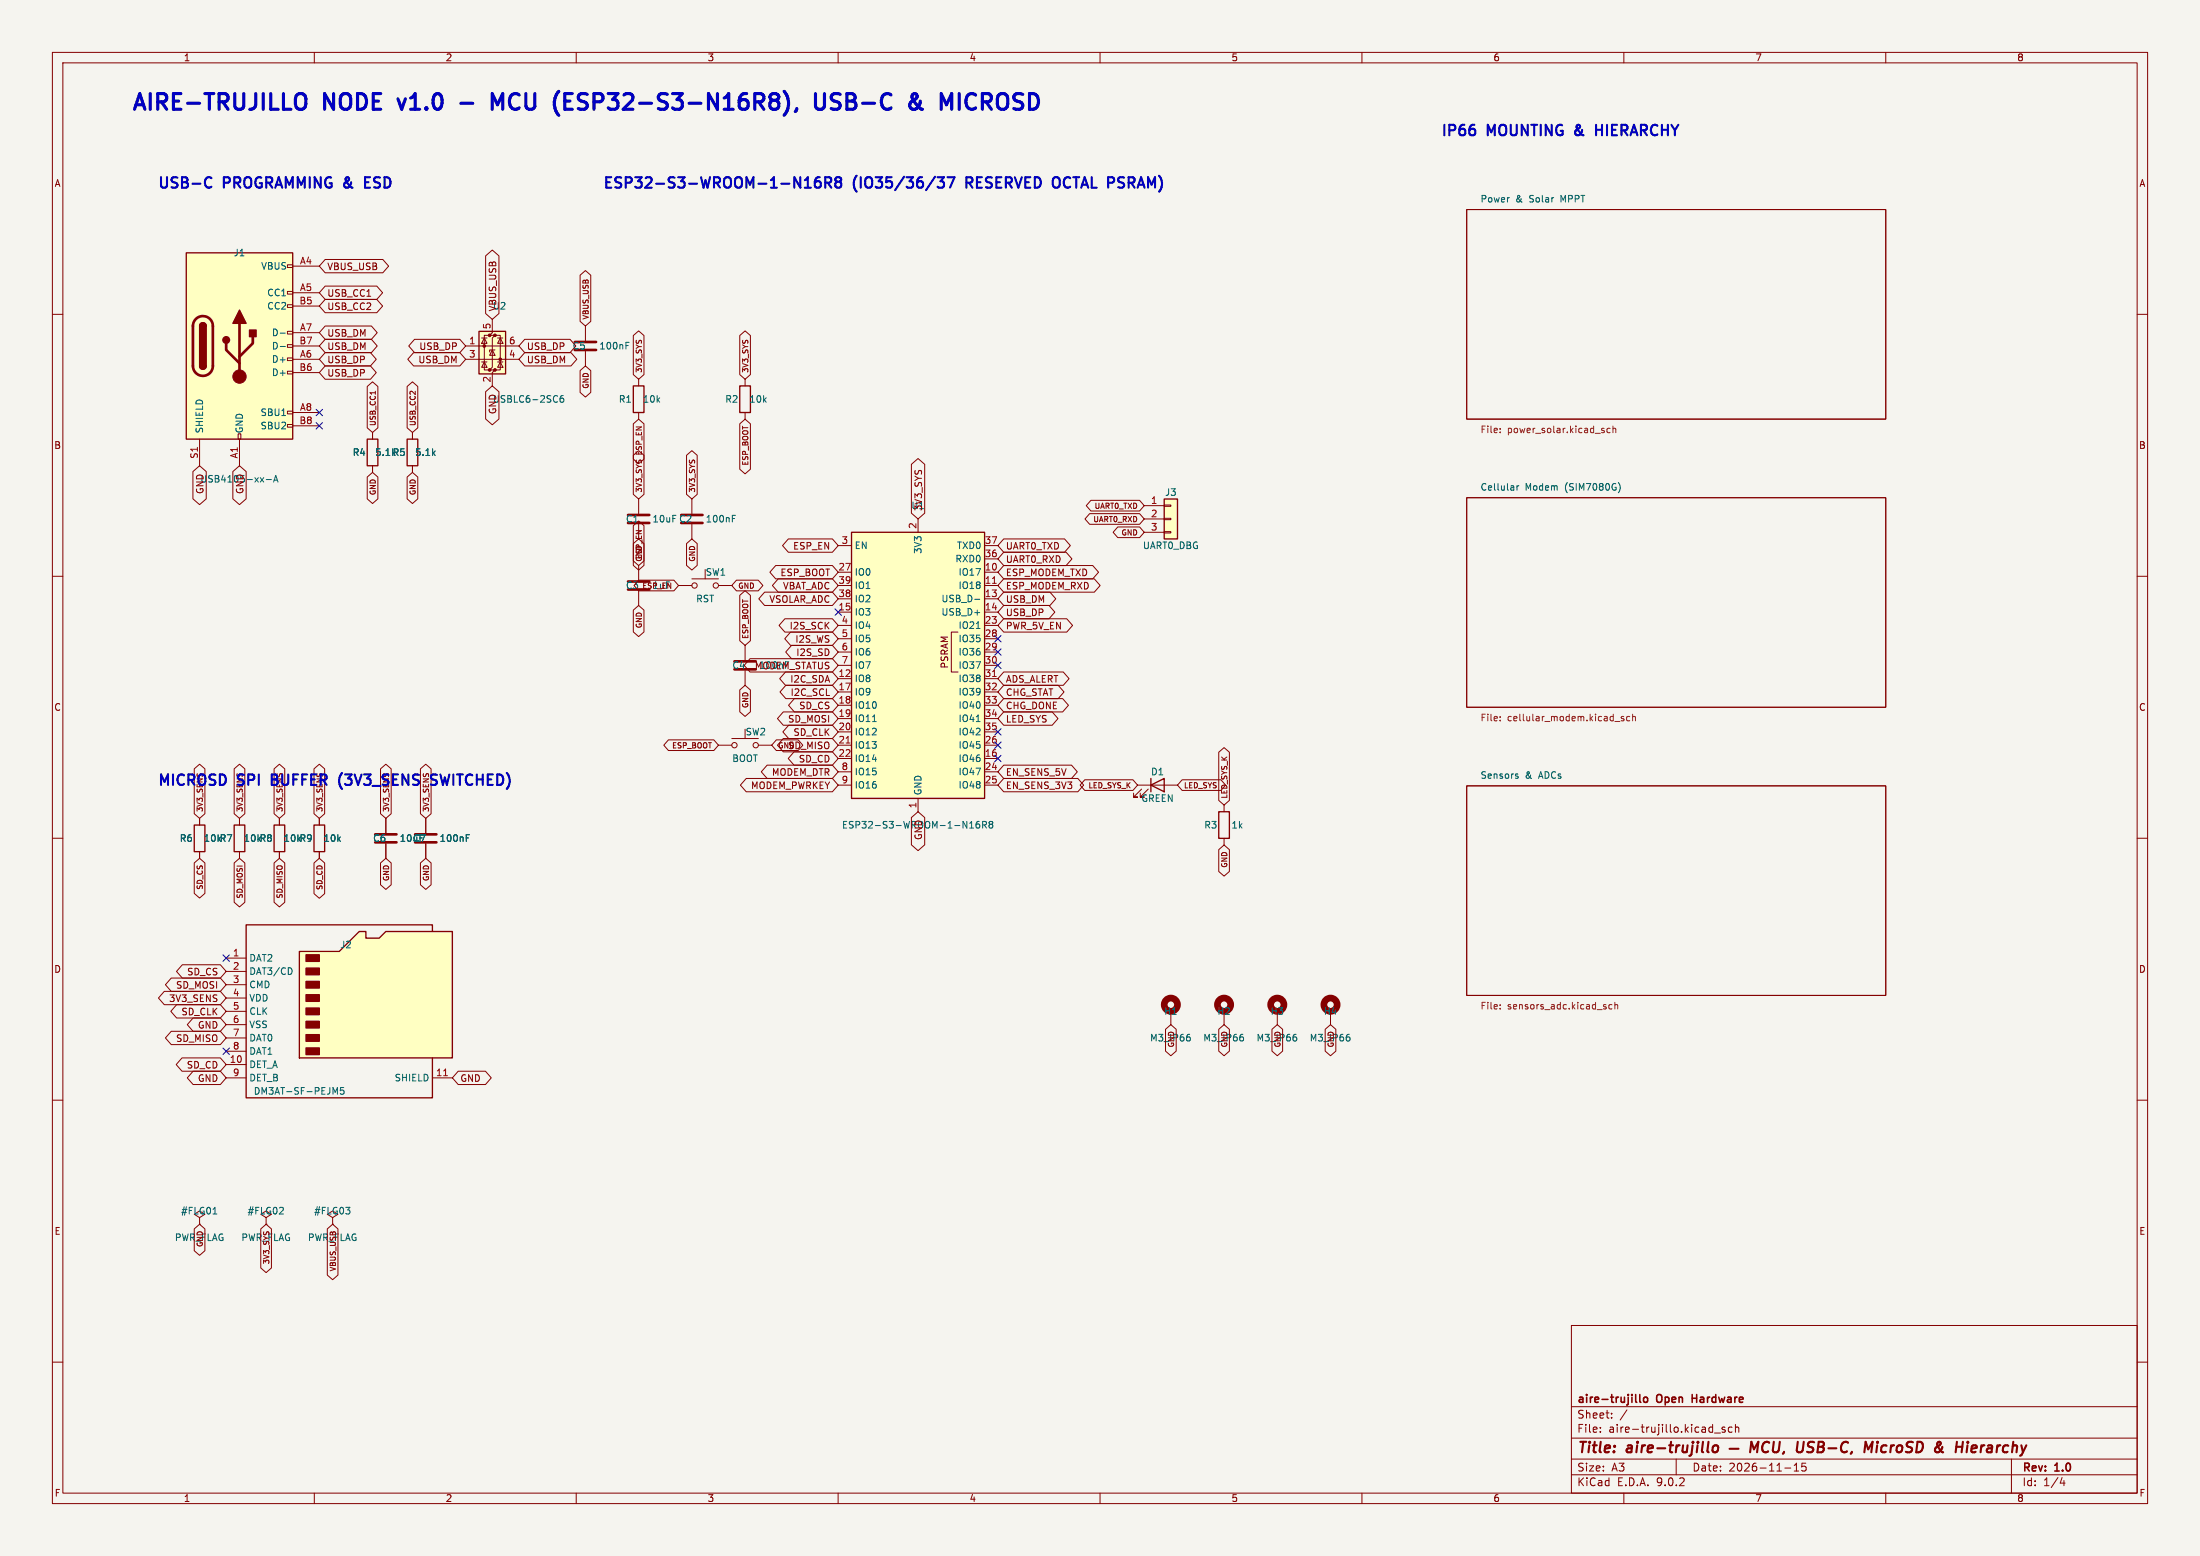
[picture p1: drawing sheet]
<svg xmlns="http://www.w3.org/2000/svg" width="420mm" height="297mm" viewBox="0 0 420 297" stroke-linecap="round" stroke-linejoin="round" font-family="sans-serif">
<path d="M0 0h420v297h-420z" fill="#f5f4ef" stroke="#f5f4ef" stroke-width=".19"/>
<g fill="none" stroke="#840000" stroke-width=".19">
<path d="M10 10h400v277h-400zM12 12h396v273h-396zM60 10v2M110 10v2M160 10v2M210 10v2M260 10v2M310 10v2M360 10v2M280 40h80v40h-80zM10 60h2M408 60h2"/>
<path d="M280 95h80v40h-80zM10 110h2M408 110h2M10 160h2M280 150h80v40h-80zM408 160h2M10 210h2M408 210h2M300 253h108v32h-108zM10 260h2M300 278.5h108M300 274.5h108"/>
<path d="M300 268.5h108M305.5 273.2v.2M305.5 272.5v.1M307.7 270.5v.2M307.7 269.8v.1M310.6 269.1l-1.3 1.9M320 278.5v3M327.3 273.5h1.1M329.3 272.5l-.4-.1-.2 .2 .1 .2 .5 .2v.3h-.6M330.7 272.5l-.5-.1-.3 .3 .2 .6h.6M331.3 272.5l.2-.1 .4 .1v.9M331.3 271.9v1.5"/>
<path d="M342.5 279.7l.4-.4v1.5M344.7 279.3h-.7l-.1 .7 .3-.1h.5l.1 .2-.1 .5-.2 .2-.6-.2M384 278.5v6.5M408 260h2M60 285v2M110 285v2M160 285v2M210 285v2M260 285v2M300 281.5h108M310 285v2M340.7 280.2h1.2"/>
<path d="M342.5 280.8h.9M360 285v2M393.7 282l-.4 1.1h.9M394 282.6v1"/>
</g>
<g fill="none" stroke="#840000" stroke-width=".4">
<path d="M326 277.1l.2 .1M326.2 275.2l-.3 1.7M327.1 276.1a.52 .52 0 0 1 .5-.2 .52 .52 0 0 1 .4 .4v.5a.55 .55 0 0 1-.6 .4 .55 .55 0 0 1-.5-.4zM330.2 276.5h1.7M334.1 277.2l.2-2 .5 1.4 .9-1.4-.3 2M337.8 275.4a.88 .88 0 0 0-1.1 0 .88 .88 0 0 0-.3 .9 .69 .69 0 0 0 .3 .8 .69 .69 0 0 0 .8-.1M338.6 275.2l-.2 1.6 .2 .3a.66 .66 0 0 0 1-.3l.2-1.6M340.6 277.1l-.3 .4M343.2 275.2l-.2 1.6 .2 .3a.66 .66 0 0 0 .9-.3l.2-1.6M355.9 277.2l.3-2 .4 1.4 .9-1.4-.3 2M358.4 275.9l-.2 1.3M358.4 275.2v.2"/>
<path d="M376.4 277.1h.8M376.4 276.2l.3-.3h.4l.3 .3-.1 .1-.9 .2"/>
</g>
<path d="M312.3 267.6l.2 .1M313 266.2v1.3l.3 .2M313.9 266.8l.4-.1 .2 .3v.4l-.2 .3-.4-.1-.1-.2zM323 266.2v1.5M323 266.9h.9" fill="none" stroke="#840000" stroke-width=".3"/>
<path d="M289.6 92.7v.9M290 92.7l-.4 .3M308.9 92.1a1.46 1.46 0 0 1 0 2M289.5 148.1l.3 .1v.2l-.4 .2M289.5 147.7l.3 .1" fill="none" stroke="#006464" stroke-width=".19"/>
<g fill="none" stroke="#725600" stroke-width=".19">
<path d="M286.4 81.8v.1M286.4 82.5v.1M306.2 82.2v.3M307.4 81.8l-.4-.1-.2 .3 .1 .5h.5M307.9 81.9l.2-.2 .3 .1 .1 .8M307.9 81.3v1.3M286.4 137.5v.1M286.4 136.8v.1M308.3 137.7h.9M310 136.8l-.3-.1-.2 .2 .1 .2 .4 .1v.3h-.5M311.1 136.8l-.3-.1-.3 .3 .1 .5h.5M311.7 136.9l.2-.2 .3 .1v.8"/>
<path d="M311.7 136.3v1.3M286.4 191.8v.1M286.4 192.5v.1M307.7 191.8l-.3-.1-.3 .3 .2 .5h.4M308.3 191.9l.2-.2 .3 .1v.8M308.3 191.3v1.3"/>
</g>
<path d="M35.6 48.3h20.3v35.5h-20.3z" fill="#ffffc2"/>
<g fill="none" stroke="#840000" stroke-width=".19">
<path d="M54.9 50.5h1v.6h-1zM54.9 55.6h1v.5h-1zM54.9 58.2h1v.5h-1zM55.9 50.8h5.1M55.9 55.9h5.1M55.9 58.4h5.1M54.9 63.2h1v.6h-1zM54.9 65.8h1v.5h-1zM54.9 68.3h1v.5h-1zM54.9 70.9h1v.5h-1zM54.9 78.5h1v.5h-1zM55.9 63.5h5.1"/>
<path d="M55.9 66h5.1M55.9 68.6h5.1M55.9 71.1h5.1M55.9 78.7h5.1M38.1 83.8v5.1M45.5 82.8h.5v1h-.5zM45.7 83.8v5.1M54.9 81h1v.5h-1zM55.9 81.3h5.1"/>
</g>
<path d="M35.6 48.3h20.3v35.5h-20.3zM38.1 62.2a.64 .64 0 0 1 .6-.6 .64 .64 0 0 1 .7 .6M38.1 69.9a.64 .64 0 0 0 .6 .6 .64 .64 0 0 0 .7-.6" fill="none" stroke="#840000" stroke-width=".25"/>
<path d="M37.4 60.9a1.9 1.9 0 0 1 2.1-.4 1.9 1.9 0 0 1 1.1 1.7v7.7a1.91 1.91 0 0 1-1.9 1.8 1.91 1.91 0 0 1-1.9-1.8v-7.8l.2-.7zM43.2 65.5v1.3l2.5 2.5M45.7 61.7v10.2M48.3 64.3v1.2l-2.6 2.6" fill="none" stroke="#840000" stroke-width=".51"/>
<g fill="#840000" stroke="#840000" stroke-width=".25">
<path d="M38.1 62.2h1.3v7.7h-1.3z"/>
<path d="M38.3 61.8a.64 .64 0 0 1 .7-.2 .64 .64 0 0 1 .4 .6h-1.3z"/>
<path d="M38.1 69.9h1.3a.64 .64 0 0 1-.7 .6 .64 .64 0 0 1-.6-.6z"/>
<path d="M45.7 59.2l1.3 2.5h-2.6z"/>
<path d="M47.6 63h1.3v1.3h-1.3z"/>
<circle cx="43.2" cy="64.9" r=".63"/>
</g>
<circle cx="45.7" cy="71.9" r="1.27" fill="#840000" stroke="#840000" stroke-width=".19"/>
<path d="M53.5 63.6h1M53.5 66.1h1M50.8 91.5h1M52.2 92l.4-1.3 .5 1.3M52.3 91.7h.6" fill="none" stroke="#006464" stroke-width=".19"/>
<path d="M222.2 95.3h2.6v7.6h-2.6z" fill="#ffffc2"/>
<path d="M222.2 95.3h2.6v7.6h-2.6z" fill="none" stroke="#840000" stroke-width=".25"/>
<path d="M111.8 62.2v2.8M111.8 67.1v2.8M132.1 95.3v2.7M218.4 96.5h3.8M218.4 99.1h3.8M222.2 96.4h1.3v.2h-1.3zM222.2 98.9h1.3v.3h-1.3zM132.1 100.1v2.8M218.4 101.6h3.8M222.2 101.5h1.3v.2h-1.3z" fill="none" stroke="#840000" stroke-width=".19"/>
<path d="M109.7 65.3h4.1M109.7 66.8h4.1M130 98.3h4.1M130 99.8h4.1" fill="none" stroke="#840000" stroke-width=".51"/>
<path d="M119.5 66h.4M119.5 65.3h.6M139.8 99h.4M139.8 98.4h.6" fill="none" stroke="#006464" stroke-width=".19"/>
<path d="M91.4 63.2h5.1v8.2h-5.1z" fill="#ffffc2"/>
<g fill="#840000" stroke="#840000" stroke-width=".19">
<circle cx="92.5" cy="66" r=".25"/>
<circle cx="93.5" cy="64" r=".25"/>
<circle cx="93.5" cy="70.6" r=".25"/>
<circle cx="94.5" cy="64" r=".25"/>
<circle cx="94.5" cy="70.6" r=".25"/>
<circle cx="95.5" cy="68.6" r=".25"/>
</g>
<g fill="none" stroke="#840000" stroke-width=".19">
<path d="M88.9 66h10.2M88.9 68.6h10.2M91.9 69.1h1.1M91.9 64.5h1.1M92.5 64.5l.5 1h-1.1zM92.5 69.1l.5 1h-1.1zM93.5 64h-1v6.6h1M94 61v2.5l-.5 .5h1l-.5 .5v5.6l-.5 .5h1l-.5 .5v2.6M94 66.8l.5 1h-1zM94.5 66.8h-1v.4M94.5 64h1v6.6h-1M95 69.1h1"/>
<path d="M95 64.5h1M95.5 64.5l.5 1h-1zM95.5 69.1l.5 1h-1zM121.9 72.4v1.3M121.9 78.7v1.3M142.2 72.4v1.3M142.2 78.7v1.3M71.1 82.6v1.2M71.1 88.9v1.3M78.7 82.6v1.2M78.7 88.9v1.3M121.9 95.3v2.7"/>
<path d="M121.9 100.1v2.8M121.9 108v2.7M121.9 112.8v2.8M129.5 111.8h2.6M132.1 110.5h5.1M137.2 111.8h2.5M142.2 123.2v2.8M142.2 128v2.8M45.7 156.2v1.3M61 156.2v1.3M73.7 156.2v2.8M81.3 156.2v2.8"/>
<path d="M137.2 142.2h2.5M139.7 141h5.1M144.8 142.2h2.5M45.7 162.6v1.2M61 162.6v1.2M73.7 161v2.8M81.3 161v2.8M223.5 193v2.6M233.7 193v2.6M243.8 193v2.6M254 193v2.6"/>
<circle cx="132.6" cy="111.8" r=".51"/>
<circle cx="136.7" cy="111.8" r=".51"/>
<circle cx="140.2" cy="142.2" r=".51"/>
<circle cx="144.3" cy="142.2" r=".51"/>
</g>
<path d="M91.4 63.2h5.1v8.2h-5.1zM120.9 73.7h2v5h-2zM141.2 73.7h2.1v5h-2.1zM70.1 83.8h2v5.1h-2zM77.7 83.8h2.1v5.1h-2.1zM44.7 157.5h2v5.1h-2zM59.9 157.5h2.1v5.1h-2.1z" fill="none" stroke="#840000" stroke-width=".25"/>
<path d="M107.5 75.5l-.3 .1a.86 .86 0 0 0 0 1.2l.4-.1v-.5l-.2-.2-.4 .1-.1 .1M89 159.9h.4M89 159.3h.6M226.9 197.4h.2M227 197.9l.2 .3v.3l-.2 .2M237 197.4h.3M237.2 197.9l.2 .3v.3l-.2 .2M247.2 197.4h.2M247.3 197.9l.3 .3v.3l-.3 .2M257.4 197.4h.2M257.5 197.9l.2 .3v.3l-.2 .2" fill="none" stroke="#006464" stroke-width=".19"/>
<path d="M119.9 98.3h4.1M119.9 99.8h4.1M119.9 111h4.1M119.9 112.5h4.1M140.2 126.2h4.1M140.2 127.8h4.1M71.6 159.3h4.1M79.2 159.3h4.1M71.6 160.8h4.1M79.2 160.8h4.1" fill="none" stroke="#840000" stroke-width=".51"/>
<g fill="none" stroke="#840000" stroke-width="1.3">
<circle cx="223.5" cy="191.8" r="1.27"/>
<circle cx="233.7" cy="191.8" r="1.27"/>
<circle cx="243.8" cy="191.8" r="1.27"/>
<circle cx="254" cy="191.8" r="1.27"/>
</g>
<path d="M57.1 181.6h7.7l3.8-3.8h1.2v1.3h2.6l1.3-1.3h12.7v24.1h-29.3z" fill="#ffffc2"/>
<path d="M37.1 157.5h2v5.1h-2zM52.3 157.5h2.1v5.1h-2.1zM82.5 177.8v-1.3h-35.5v33.1h35.5v-7.7M57.1 181.6h7.7l3.8-3.8h1.2v1.3h2.6l1.3-1.3h12.7v24.1h-29.3z" fill="none" stroke="#840000" stroke-width=".25"/>
<g fill="#840000" stroke="#840000" stroke-width=".25">
<path d="M58.4 182.2h2.6v1.3h-2.6z"/>
<path d="M58.4 184.8h2.6v1.3h-2.6z"/>
<path d="M58.4 187.3h2.6v1.3h-2.6z"/>
<path d="M58.4 189.9h2.6v1.2h-2.6z"/>
<path d="M58.4 192.4h2.6v1.3h-2.6z"/>
<path d="M58.4 194.9h2.6v1.3h-2.6z"/>
<path d="M58.4 197.5h2.6v1.3h-2.6z"/>
<path d="M58.4 200h2.6v1.3h-2.6z"/>
</g>
<g fill="none" stroke="#840000" stroke-width=".19">
<path d="M38.1 156.2v1.3M53.3 156.2v1.3M38.1 162.6v1.2M53.3 162.6v1.2M43.2 182.9h3.8M43.2 185.4h3.8M43.2 188h3.8M43.2 190.5h3.8M43.2 193h3.8M43.2 195.6h3.8M43.2 198.1h3.8M43.2 200.7h3.8"/>
<path d="M43.2 203.2h3.8M43.2 205.7h3.8M82.5 205.7h3.9M38.1 232.4l1-.6-1-.7-1 .7 1 .6v1.3M38.1 233.7h.1M50.8 232.4l1-.6-1-.7-1 .7 1 .6v1.3M50.8 233.7h.1M63.5 232.4l1-.6-1-.7-1 .7 1 .6v1.3M63.5 233.7h.1"/>
</g>
<path d="M55.5 184.8l.3 .5-.3 .6M64 208.5l.4-.9v1.3M65.6 207.6h-.6v.6l.1-.1h.5l.1 .2-.1 .4-.2 .2-.4-.2M40.7 231.7h.7M53.3 231.7h.8M54 230.6v.4" fill="none" stroke="#006464" stroke-width=".19"/>
<path d="M84.7 205.3h.7" fill="none" stroke="#a90000" stroke-width=".19"/>
<path d="M162.6 101.6h25.4v50.8h-25.4z" fill="#ffffc2"/>
<path d="M162.6 101.6h25.4v50.8h-25.4zM219.7 149.9l2.5-1.3v2.5zM219.7 148.6v2.5M232.7 154.9h2v5.1h-2z" fill="none" stroke="#840000" stroke-width=".25"/>
<g fill="none" stroke="#840000" stroke-width=".19">
<path d="M62.1 57.1h9.8l1.1 1.3-1.1 1.3h-9.8l-1.1-1.3zM62.1 54.6h9.8l1.1 1.3-1.1 1.3h-9.8l-1.1-1.3zM62.1 49.5h11l1.1 1.3-1.1 1.3h-11l-1.1-1.3zM92.7 48.8l1.3-1.1 1.3 1.1v11l-1.3 1.2-1.3-1.2zM110.7 52.5l1.1-.9 1 .9v8.8l-1 .9-1.1-.9zM62.1 62.2h8.8l1.1 1.3-1.1 1.3h-8.8l-1.1-1.3zM62.1 64.8h8.8l1.1 1.2-1.1 1.3h-8.8l-1.1-1.3zM62.1 69.8h8.6l1.1 1.3-1.1 1.3h-8.6l-1.1-1.3zM62.1 67.3h8.6l1.1 1.3-1.1 1.3h-8.6l-1.1-1.3zM70.1 73.8l1-.9 1 .9v7.9l-1 .9-1-.9zM77.7 73.8l1-.9 1.1 .9v7.9l-1.1 .9-1-.9zM79 67.3h8.8l1.1 1.3-1.1 1.3h-8.8l-1.2-1.3z"/>
<path d="M79.1 64.8h8.7l1.1 1.2-1.1 1.3h-8.7l-1.1-1.3zM92.7 74.8l1.3-1.1 1.3 1.1v5.2l-1.3 1.1-1.3-1.1zM100.2 64.8h8.6l1.1 1.2-1.1 1.3h-8.6l-1.1-1.3zM100.2 67.3h8.8l1.1 1.3-1.1 1.3h-8.8l-1.1-1.3zM110.7 70.7l1.1-.8 1 .8v4.2l-1 .9-1.1-.9zM120.9 64l1-.8 1 .8v7.5l-1 .9-1-.9zM141.2 64l1-.8 1.1 .8v7.5l-1.1 .9-1-.9zM36.8 90l1.3-1.1 1.3 1.1v5.2l-1.3 1.1-1.3-1.1zM44.4 90l1.3-1.1 1.3 1.1v5.2l-1.3 1.1-1.3-1.1zM70.1 91.1l1-.9 1 .9v4.1l-1 .9-1-.9zM71.1 82.6v1.2M71.1 88.9v1.3"/>
<path d="M77.7 91.1l1-.9 1.1 .9v4.1l-1.1 .9-1-.9zM78.7 82.6v1.2M78.7 88.9v1.3M120.9 86.9l1-.9 1 .9v7.5l-1 .9-1-.9zM120.9 80.9l1-.9 1 .9v6.7l-1 .9-1-.9zM131.1 86.9l1-.9 1 .9v7.5l-1 .9-1-.9zM141.2 80.9l1-.9 1.1 .9v8.7l-1.1 .9-1-.9zM174 88.6l1.3-1.1 1.2 1.1v9.3l-1.2 1.2-1.3-1.2zM175.3 99.1v2.5M208 98h9.6l.8 1.1-.8 1h-9.6l-.9-1zM208.3 95.5h9.3l.8 1-.8 1h-9.3l-.9-1zM120.9 103.8l1-.9 1 .9v4.1l-1 .9-1-.9z"/>
<path d="M120.9 100.3l1-.9 1 .9v6.8l-1 .9-1-.9zM120.9 116.5l1-.9 1 .9v4.1l-1 .9-1-.9zM121.9 110.7h6.8l.8 1.1-.8 1h-6.8l-.9-1zM131.1 103.8l1-.9 1 .9v4.1l-1 .9-1-.9zM140.6 110.7h4.2l.8 1.1-.8 1h-4.2l-.9-1zM141.2 113.6l1-.9 1.1 .9v8.7l-1.1 .9-1-.9zM146 113h12.9l1.1 1.3-1.1 1.3h-12.9l-1.1-1.3zM148.1 107.9h10.8l1.1 1.3-1.1 1.3h-10.8l-1.1-1.3zM148.6 110.5h10.3l1.1 1.3-1.1 1.2h-10.3l-1.1-1.2zM149.8 118.1h9.1l1.1 1.3-1.1 1.3h-9.1l-1.1-1.3zM150.5 102.9h8.4l1.1 1.2-1.1 1.3h-8.4l-1.1-1.3zM160 104.1h2.6"/>
<path d="M160 109.2h2.6M160 111.8h2.6M160 114.3h2.6M160 116.8h2.6M160 119.4h2.6M188 104.1h2.5M188 109.2h2.5M188 111.8h2.5M188 114.3h2.5M188 116.8h2.5M188 119.4h2.5M188 106.7h2.5"/>
<path d="M191.6 107.9h17l1.1 1.3-1.1 1.3h-17l-1.1-1.3zM191.6 110.5h17.3l1.1 1.3-1.1 1.2h-17.3l-1.1-1.2zM191.6 113h8.8l1.2 1.3-1.2 1.3h-8.8l-1.1-1.3zM191.6 115.6h8.7l1.1 1.2-1.1 1.3h-8.7l-1.1-1.3zM191.6 105.4h11.9l1.1 1.3-1.1 1.3h-11.9l-1.1-1.3zM191.6 102.9h11.6l1.1 1.2-1.1 1.3h-11.6l-1.1-1.3zM191.6 118.1h12l1.2 1.3-1.2 1.3h-12l-1.1-1.3zM213.4 100.6h4.2l.8 1-.8 1h-4.2l-.9-1zM141.2 131.7l1-.9 1.1 .9v4.2l-1.1 .9-1-.9zM143.2 125.7h15.7l1.1 1.3-1.1 1.3h-15.7l-1.1-1.3zM149.5 135.9h9.4l1.1 1.3-1.1 1.2h-9.4l-1.1-1.2zM150 128.3h8.9l1.1 1.2-1.1 1.3h-8.9l-1.2-1.3z"/>
<path d="M150 130.8h8.9l1.1 1.3-1.1 1.3h-8.9l-1.1-1.3zM150.6 138.4h8.3l1.1 1.3-1.1 1.3h-8.3l-1.2-1.3zM150.9 120.6h8l1.1 1.3-1.1 1.3h-8l-1.1-1.3zM151.1 123.2h7.8l1.1 1.3-1.1 1.2h-7.8l-1.1-1.2zM151.6 133.3h7.3l1.1 1.3-1.1 1.3h-7.3l-1.1-1.3zM160 121.9h2.6M160 124.5h2.6M160 127h2.6M160 129.5h2.6M160 132.1h2.6M160 134.6h2.6M160 137.2h2.6"/>
<path d="M160 139.7h2.6M182.9 120.7h-1.3v7.6h1.3M188 121.9h2.5M188 124.5h2.5M188 127h2.5M188 129.5h2.5M188 132.1h2.5M188 134.6h2.5M188 137.2h2.5M188 139.7h2.5M191.6 135.9h9.3l1.1 1.3-1.1 1.2h-9.3l-1.1-1.2zM191.6 133.3h11.3l1.1 1.3-1.1 1.3h-11.3l-1.1-1.3z"/>
<path d="M191.6 130.8h10.4l1.1 1.3-1.1 1.3h-10.4l-1.1-1.3zM191.6 128.3h11.4l1.1 1.2-1.1 1.3h-11.4l-1.1-1.3zM37.1 146.8l1-.9 1 .9v8.5l-1 .9-1-.9zM38.1 156.2v1.3M44.7 146.8l1-.9 1 .9v8.5l-1 .9-1-.9zM45.7 156.2v1.3M52.3 146.8l1-.9 1.1 .9v8.5l-1.1 .9-1-.9zM53.3 156.2v1.3M59.9 146.8l1.1-.9 1 .9v8.5l-1 .9-1.1-.9zM61 156.2v1.3M72.6 146.8l1.1-.9 1 .9v8.5l-1 .9-1.1-.9zM73.7 156.2v2.8"/>
<path d="M80.3 146.8l1-.9 1 .9v8.5l-1 .9-1-.9zM81.3 156.2v2.8M127.6 141.2h8.7l.9 1-.9 1.1h-8.7l-.9-1.1zM142.5 148.6h16.4l1.1 1.3-1.1 1.2h-16.4l-1.2-1.2zM146.4 146h12.5l1.1 1.3-1.1 1.3h-12.5l-1.1-1.3zM148.2 141.2h4.2l.9 1-.9 1.1h-4.2l-.9-1.1zM149.5 141h9.4l1.1 1.2-1.1 1.3h-9.4l-1.1-1.3zM151.6 143.5h7.3l1.1 1.3-1.1 1.3h-7.3l-1.1-1.3zM160 142.2h2.6M160 144.8h2.6M160 147.3h2.6M160 149.9h2.6"/>
<path d="M174 156.1l1.3-1.2 1.2 1.2v5.2l-1.2 1.1-1.3-1.1zM175.3 152.4v2.5M188 142.2h2.5M188 144.8h2.5M188 147.3h2.5M188 149.9h2.5M191.6 146h13l1.1 1.3-1.1 1.3h-13l-1.1-1.3zM191.6 148.6h14.2l1.1 1.3-1.1 1.2h-14.2l-1.1-1.2zM207.1 148.8h9.2l.9 1.1-.9 1h-9.2l-.9-1zM217.2 149.9h7.6M217.9 150.6l-1.5 1.5h.8h-.8v-.7M219.2 150.6l-1.5 1.5h.7h-.7v-.7"/>
<path d="M225.7 148.8h7.4l.9 1.1-.9 1h-7.4l-.9-1zM232.7 143.6l1-.9 1 .9v9.2l-1 .9-1-.9zM233.7 153.7v1.2M37.1 164.7l1-.9 1 .9v5.8l-1 .9-1-.9zM38.1 162.6v1.2M44.7 164.7l1-.9 1 .9v7.5l-1 .9-1-.9zM45.7 162.6v1.2M52.3 164.7l1-.9 1.1 .9v7.5l-1.1 .9-1-.9zM53.3 162.6v1.2M59.9 164.7l1.1-.9 1 .9v5.9l-1 .9-1.1-.9zM61 162.6v1.2M72.6 164.7l1.1-.9 1 .9v4.2l-1 .9-1.1-.9z"/>
<path d="M73.7 161v2.8M80.3 164.7l1-.9 1 .9v4.2l-1 .9-1-.9zM81.3 161v2.8M232.7 162.2l1-.9 1 .9v4.1l-1 .9-1-.9zM233.7 160v1.3M31.4 189.2h10.7l1.1 1.3-1.1 1.3h-10.7l-1.2-1.3zM32.7 196.8h9.4l1.1 1.3-1.1 1.3h-9.4l-1.1-1.3zM32.7 186.7h9.4l1.1 1.3-1.1 1.2h-9.4l-1.1-1.2zM33.7 191.8h8.4l1.1 1.2-1.1 1.3h-8.4l-1.1-1.3zM34.8 184.1h7.3l1.1 1.3-1.1 1.3h-7.3l-1.1-1.3zM36.9 194.3h5.2l1.1 1.3-1.1 1.3h-5.2l-1.1-1.3zM222.5 196.5l1-.9 1 .9v4.1l-1 .9-1-.9z"/>
<path d="M232.7 196.5l1-.9 1 .9v4.1l-1 .9-1-.9zM242.8 196.5l1-.9 1.1 .9v4.1l-1.1 .9-1-.9zM253 196.5l1-.9 1 .9v4.1l-1 .9-1-.9zM34.7 201.9h7.4l1.1 1.3-1.1 1.3h-7.4l-1.1-1.3zM36.9 204.5h5.2l1.1 1.2-1.1 1.3h-5.2l-1.1-1.3zM87.5 204.5h5.2l1.1 1.2-1.1 1.3h-5.2l-1.1-1.3zM37.1 234.6l1-.9 1 .9v4.1l-1 .9-1-.9zM49.8 234.6l1-.9 1 .9v7.4l-1 .9-1-.9zM62.5 234.6l1-.9 1 .9v8.8l-1 .9-1-.9z"/>
</g>
<g fill="none" stroke="#006464" stroke-width=".19">
<path d="M186.1 114.4h.9M186.4 120h.7M166.6 137.7h.7M186.4 137.7h.7M89 159.9h.4M89 159.3h.6M185.1 158.1h.7M185.1 157.2l.4-.4v1.3M186.9 156.8l-.3 .1a.86 .86 0 0 0 0 1.2l.4-.2 .1-.4-.3-.2h-.2l-.3 .2M187.6 157.5l.6-.1 .1-.2v-.3l-.7-.1v1.3M187.9 157.5l.4 .6M189 157.3l-.2 .3 .1 .3 .1 .2 .4-.1 .1-.2v-.2l-.2-.3"/>
<path d="M189 157.3l-.2-.2 .2-.3h.3l.2 .2-.2 .3M189 157.3h.3"/>
</g>
<path d="M189.5 111.3h.7M189.5 129.1h.7M161.5 141.8h.8" fill="none" stroke="#a90000" stroke-width=".19"/>
<g fill="none" stroke="#000084" stroke-width=".19">
<path d="M60.4 78.1l1.2 1.2M61.6 78.1l-1.2 1.2M60.4 80.7l1.2 1.2M61.6 80.7l-1.2 1.2M159.4 116.2l1.2 1.2M160.6 116.2l-1.2 1.2M189.9 139.1l1.2 1.2M189.9 126.4l1.2 1.2M189.9 123.9l1.2 1.2M189.9 121.3l1.2 1.2M191.1 139.1l-1.2 1.2M191.1 126.4l-1.2 1.2"/>
<path d="M191.1 123.9l-1.2 1.2M191.1 121.3l-1.2 1.2M189.9 141.6l1.2 1.2M189.9 144.2l1.2 1.2M191.1 141.6l-1.2 1.2M191.1 144.2l-1.2 1.2M42.6 182.3l1.2 1.2M43.8 182.3l-1.2 1.2M42.6 200.1l1.2 1.2M43.8 200.1l-1.2 1.2"/>
</g>
<g fill="none" stroke="#0000c2" stroke-width=".4">
<path d="M30.7 33.8v1.6M31.9 33.8v1.6M33.9 33.9l-.8-.1-.3 .2M35.7 34l-.3-.2h-.7v2M40.4 34a.69 .69 0 0 0-1.1 .1M40.4 35.6a.7 .7 0 0 1-.9 .1M43.8 34l-.3-.2h-.8v2M45.8 34l-.3-.2h-.8v2M46.7 34.1a.68 .68 0 0 1 1.2 0M49.9 33.9a.72 .72 0 0 0-1 .2M51.9 34l-.3-.2h-.8v2M52.5 35.8l.7-2 .7 2"/>
<path d="M54.5 35.8v-2l.7 1.5 .7-1.5v2M56.8 35.8v-2l.7 1.5 .7-1.5v2M59.1 33.8v2M61.2 33.8v2l-1.1-2v2M63.2 33.9a.72 .72 0 0 0-.9 .2M66 34.1l.3-.3 .3 .3M69.7 34.8h.7M70.6 33.8h-.9v2h.9M72.5 33.9l-.7-.1-.3 .2M74.4 34.1l-.5-.3h-.5v2M116.7 33.8h-1v2M118.6 33.9l-.8-.1-.3 .2"/>
<path d="M120.5 34l-.3-.2h-.7v2M121.3 33.8h1.2l-.7 .8M123.3 34l.2-.2h.5l.3 .2M128.8 33.9l-.8-.1-.3 .2M129.5 33.8h1.2l-.7 .8M133.8 33.8l.5 2M135.5 33.8l-.4 2M137.4 34l-.3-.2h-.8v2M138.3 34.1a.68 .68 0 0 1 1.2 0M140.4 34.1a.68 .68 0 0 1 1.1 0M142.5 35.8v-2l.7 1.5 .6-1.5v2M147.5 34.1l.2-.3v2"/>
<path d="M152.8 33.8v2l-1.2-2v2M153.6 35.8h1.2M153.6 34.4l.6-.6v2M156.5 33.8a.79 .79 0 0 0-1 .9v.7l.2 .3 .6 .1 .3-.2 .1-.6-.2-.3-.6-.1-.4 .4M157.5 34.9h.8a.54 .54 0 0 0 .4-.6 .54 .54 0 0 0-.4-.5h-.8v2M158 34.9l.7 .9M159.8 34.7l-.3-.4v-.3l.3-.2 .6 .1 .2 .3-.1 .3-.3 .2M159.8 34.7l-.3 .4v.5l.3 .2 .6-.1 .2-.3v-.3l-.4-.4M159.8 34.7h.4M163.5 33.5l-.3 .6M164.3 33.8v2M165.3 34.1a.68 .68 0 0 1 1.1 0"/>
<path d="M167.2 33.8h1.2l-.7 .8M170.2 33.8h-.9l-.1 1M172.6 33.7l-1.7 2.6M173.1 33.8h1.2l-.7 .8M176 33.8h-.4l-.2 .2M178.5 33.7l-1.7 2.6M179 33.8h1.2l-.7 .8a.54 .54 0 0 1 .7 .4v.4l-.2 .3-.7 .1-.3-.2M180.9 33.8h1.3l-.8 2M184.5 34.9h.8M185.5 34l-.2-.2h-.8v2M187.5 33.8h-1v2M189.4 33.9l-.8-.1-.3 .2"/>
<path d="M191.2 33.8h-1v2M193.1 34l-.3-.2h-.8v2M193.7 33.8l.7 2 .7-2M196.7 33.8h-1v2M198.5 34.1l-.5-.3h-.5v2M201.1 34.1a.68 .68 0 0 1 1.1 0M202 35.7l-.5 .1M204.3 34a.69 .69 0 0 0-1 .1M204.9 33.8h1.1M205.5 33.8v2M206.4 35.8l.7-2 .6 2M208.4 33.8v2"/>
<path d="M212.6 34l-.3-.2h-.8v2M214.6 33.9l-.8-.1-.3 .2M216.5 34l-.3-.2h-.7v2M217.2 35.8l.6-2 .7 2M219.2 35.8v-2l.6 1.5 .7-1.5v2M221.3 33.5l.3 .6M275.7 23.8v2M277.7 24l-.2-.2h-.8v2M279.5 23.8h-.3l-.3 .2M281.5 23.8h-.4l-.3 .2M281.5 24.8v.8M284 25.8v-2l.7 1.5 .7-1.5v2"/>
<path d="M286.3 24.1a.68 .68 0 0 1 1.2 0M288.4 23.8v1.6M289.5 23.8v1.6M291.6 23.8v2l-1.1-2v2M292.3 23.8h1.2M292.9 23.8v2M294.1 23.8v2M296.2 23.8v2l-1.1-2v2M298.2 23.9a.72 .72 0 0 0-.9 .2M300.8 25v.6M301 24.1l.3-.3 .3 .3M304.7 23.8v2"/>
<path d="M304.7 24.8h1.1M305.8 23.8v2M306.8 23.8v2M308.7 23.8h-1v2M310.6 24l-.3-.2h-.8v2M311.3 25.8l.6-2 .7 2M314.3 24l-.3-.2h-.7v2M316.4 24a.69 .69 0 0 0-1 .1M317.3 23.8v2M318.4 23.8v2M319.1 23.8l.6 1.1 .7-1.1M30.7 149.8v-2l.7 1.5 .7-1.5v2"/>
<path d="M33 147.8v2M35.1 148a.69 .69 0 0 0-1 .1M37 148l-.3-.2h-.7v2M41.1 147.9l-.7-.1-.3 .2M42.9 148.1l-.4-.3h-.5v2M48.5 148l-.3-.2h-.8v2M49.4 147.8v2M51.9 148.8h.6M52.7 147.9l-.8-.1v2h.7M55 147.8v1.6M56.9 147.8h-.9v2M58.6 147.8h-.9v2"/>
<path d="M60.4 147.8h-1v2M64.8 149.7l.5 .9M65.3 147.5l-.5 .9M65.9 147.8h1.2l-.6 .8M67.7 147.8l.7 2 .6-2M69.5 147.8h1.2l-.6 .8M75 147.8h1M78 147.8v2l-1.2-2v2M80 147.9l-.8-.1-.3 .2M82.6 147.8l.8 .1M82.6 148.8a.73 .73 0 0 1 .8 .5l-.2 .4-.7 .1M84.1 147.8l.4 2"/>
<path d="M85.8 147.8l-.5 2M86.5 147.8v2M87.2 147.8h1.2M87.8 147.8v2M90.2 148a.69 .69 0 0 0-1.1 .1M91 147.8v2M92.2 147.8v2M94.1 147.8h-1v2M95.9 148.1l-.5-.3h-.5v2M96.7 147.5l.4 .6"/>
</g>
<g fill="none" stroke="#0000c2" stroke-width=".6">
<path d="M28.7 17.9v3M31.7 18.1l-.4-.2h-1.2v3M34.5 17.9h-1.4v3M39.1 17.9h1.7M40 17.9v3M43.4 18.1l-.4-.2h-1.2v3M44.8 17.9v2.4M46.5 17.9v2.4M48.8 17.9v2.1M50.3 17.9v3M51.7 17.9v3M54.1 17.9v3"/>
<path d="M56.5 18.3a1.01 1.01 0 0 1 1.2-.4 1.01 1.01 0 0 1 .7 1v1l-.1 .5-.3 .3M63.7 17.9v3l-1.7-3v3M65.1 18.3a1.02 1.02 0 0 1 1.7 0M69.7 18.3l-.3-.3-.4-.1h-.7v3M72.7 17.9h-1.4v3M76 18.9l.7 2M79 18.3l.3-.4v3M83 18.1a.69 .69 0 0 1 1.1 0M88 19.7h2.3M99.1 18.1a1.03 1.03 0 0 0-1.6 .2M100.4 17.9v2.4M102.1 17.9v2.4"/>
<path d="M106.7 17.4l-.6 .9M107.8 19.3h1M109.3 17.9h-1.5v3h1.5M112.1 18l-1.1-.1-.5 .2M115 18.1l-.5-.2h-1.1v3M116.1 17.9h1.9l-1 1.1M119.1 18.1l.4-.2h.8l.4 .2M127.4 18l-1.1-.1-.5 .2M128.4 17.9h1.9l-1 1.1M137 17.9v3l-1.7-3v3M138.8 18.3l.3-.4v3M142.5 17.9h-.5l-.5 .2"/>
<path d="M145.7 18.1l-.4-.2h-1.2v3M147.1 18.1l.4-.2h.6l.4 .2M149.7 17.4a3.4 3.4 0 0 1 0 4.6M155.7 17.9v2.4l.3 .4 .3 .2 .8-.2 .3-.4v-2.4M160.4 18l-1.1-.1a.73 .73 0 0 0-.6 .7 .73 .73 0 0 0 .6 .7 1.1 1.1 0 0 1 1.1 .7 .77 .77 0 0 1-.6 .9l-1.1-.2M163.1 18.1l-.4-.2h-1v3M170.1 18.1a1.03 1.03 0 0 0-1.6 .2M174.1 18.3l.2-.3 .2-.1 .5 .1 .1 .3M183.1 17.9v3M186.3 18.1a1.03 1.03 0 0 0-1.6 .2M189.1 18.1l-.4-.2h-1.2v3M190.5 18.3a1.02 1.02 0 0 1 1.8 0"/>
<path d="M195.3 18l-1.2-.1-.4 .2M198 18.3l-.3-.3-.4-.1h-.8v3M25.7 20.9l1-3 1 3M94 20.9v-3l1 2.1 1-2.1v3M152.1 20.7l-.3 .6M179.7 20.9v-3l1 2.1 1-2.1v3M186.3 20.6a1.05 1.05 0 0 1-1.3 .1"/>
</g>
<g font-size="4.2" fill="#0000c2">
<text x="25" y="22.6">AIRE-TRUJILLO</text>
<text x="62.1" y="22.6">NODE</text>
<text x="77.5" y="22.6">v1.0</text>
<text x="97.7" y="22.6">MCU</text>
<text x="110.7" y="22.6">(ESP32-S3-N16R8),</text>
<text x="161.8" y="22.6">USB-C</text>
<text x="181" y="22.6">&amp;</text>
<text x="188.2" y="22.6">MICROSD</text>
</g>
<g font-size="2.8" fill="#0000c2">
<text x="275" y="26.9">IP66</text>
<text x="284.1" y="26.9">MOUNTING</text>
<text x="301.6" y="26.9">&amp;</text>
<text x="306.4" y="26.9">HIERARCHY</text>
<text x="30" y="37">USB-C</text>
<text x="42.8" y="37">PROGRAMMING &amp;</text>
<text x="71.4" y="37">ESD</text>
<text x="115" y="37">ESP32-S3-WROOM-1-N16R8</text>
<text x="163" y="37">(IO35/36/37</text>
<text x="185.4" y="37">RESERVED</text>
<text x="202.7" y="37">OCTAL PSRAM)</text>
<text x="30" y="151">MICROSD</text>
<text x="45.6" y="151">SPI</text>
<text x="52.7" y="151">BUFFER</text>
<text x="66.4" y="151">(3V3_SENS</text>
<text x="84.8" y="151">SWITCHED)</text>
</g>
<g font-size="2.8" fill="#840000">
<text x="301" y="277.9">Title:</text>
<text x="310.6" y="277.9">aire-trujillo</text>
<text x="345.4" y="277.9">USB-C,</text>
<text x="359.2" y="277.9">MicroSD</text>
<text x="373.4" y="277.9">&amp;</text>
<text x="378.2" y="277.9">Hierarchy</text>
</g>
<g font-size="2.1" fill="#840000">
<text x="301" y="268.2">aire-trujillo</text>
<text x="316.4" y="268.2">Open</text>
<text x="323.7" y="268.2">Hardware</text>
<text x="301" y="273.7">File:</text>
<text x="301" y="271">Sheet:</text>
<text x="307.1" y="273.7">aire-trujillo.kicad_sch</text>
<text x="301" y="281.1">Size:</text>
<text x="307.6" y="281.1">A3</text>
<text x="323" y="281.1">Date:</text>
<text x="330" y="281.1">2026-11-15</text>
<text x="386" y="281.3">Rev:</text>
<text x="392.4" y="281.3">1.0</text>
<text x="301" y="283.9">KiCad</text>
<text x="308.7" y="283.9">E.D.A.</text>
<text x="316.3" y="283.9">9.0.2</text>
<text x="386" y="283.9">Id:</text>
<text x="390.1" y="283.9">1/4</text>
</g>
<g font-size="1.8" fill="#840000">
<text x="35" y="11.9">1</text>
<text x="85" y="11.9">2</text>
<text x="135" y="11.9">3</text>
<text x="185" y="11.9">4</text>
<text x="235" y="11.9">5</text>
<text x="285" y="11.9">6</text>
<text x="335" y="11.9">7</text>
<text x="385" y="11.9">8</text>
<text x="10.3" y="35.9">A</text>
<text x="408.3" y="35.9">A</text>
<text x="62.4" y="51.8">VBUS_USB</text>
<text x="62.4" y="59.4">USB_CC2</text>
<text x="62.4" y="56.8">USB_CC1</text>
<text x="94" y="59.3">U2</text>
<text x="94.9" y="59.5" transform="rotate(-90 94.9 59.5)">VBUS_USB</text>
<text x="62.4" y="64.5">USB_DM</text>
<text x="62.4" y="67">USB_DM</text>
<text x="62.4" y="69.5">USB_DP</text>
<text x="79.8" y="69.5">USB_DM</text>
<text x="80" y="67">USB_DP</text>
<text x="100.5" y="67">USB_DP</text>
<text x="100.5" y="69.5">USB_DM</text>
<text x="62.4" y="72.1">USB_DP</text>
<text x="94.9" y="79.2" transform="rotate(-90 94.9 79.2)">GND</text>
<text x="10.3" y="85.9">B</text>
<text x="408.2" y="85.9">B</text>
<text x="39.1" y="94.4" transform="rotate(-90 39.1 94.4)">GND</text>
<text x="46.7" y="94.4" transform="rotate(-90 46.7 94.4)">GND</text>
<text x="173.9" y="97.4">U1</text>
<text x="176.2" y="97.6" transform="rotate(-90 176.2 97.6)">3V3_SYS</text>
<text x="151.3" y="105.1">ESP_EN</text>
<text x="191.9" y="107.6">UART0_RXD</text>
<text x="191.9" y="105.1">UART0_TXD</text>
<text x="124.5" y="112.6">1uF</text>
<text x="148.9" y="110.2">ESP_BOOT</text>
<text x="149.4" y="112.7">VBAT_ADC</text>
<text x="191.9" y="110.2">ESP_MODEM_TXD</text>
<text x="191.9" y="112.7">ESP_MODEM_RXD</text>
<text x="146.8" y="115.3">VSOLAR_ADC</text>
<text x="191.9" y="115.3">USB_DM</text>
<text x="191.9" y="117.8">USB_DP</text>
<text x="150.6" y="120.3">I2S_SCK</text>
<text x="151.7" y="122.9">I2S_WS</text>
<text x="151.9" y="125.4">I2S_SD</text>
<text x="191.9" y="120.3">PWR_5V_EN</text>
<text x="144" y="128">MODEM_STATUS</text>
<text x="144.8" y="127.9">100nF</text>
<text x="150.8" y="130.5">I2C_SDA</text>
<text x="181.2" y="127.7" transform="rotate(-90 181.2 127.7)">PSRAM</text>
<text x="191.9" y="130.5">ADS_ALERT</text>
<text x="10.3" y="135.9">C</text>
<text x="150.8" y="133">I2C_SCL</text>
<text x="152.5" y="135.6">SD_CS</text>
<text x="191.9" y="135.6">CHG_DONE</text>
<text x="191.9" y="133">CHG_STAT</text>
<text x="408.2" y="135.9">C</text>
<text x="150.3" y="143.2">SD_MISO</text>
<text x="150.3" y="138.1">SD_MOSI</text>
<text x="151.4" y="140.7">SD_CLK</text>
<text x="191.9" y="138.1">LED_SYS</text>
<text x="147.3" y="148.3">MODEM_DTR</text>
<text x="152.4" y="145.7">SD_CD</text>
<text x="191.9" y="148.3">EN_SENS_5V</text>
<text x="143.3" y="150.8">MODEM_PWRKEY</text>
<text x="191.9" y="150.8">EN_SENS_3V3</text>
<text x="176.2" y="160.4" transform="rotate(-90 176.2 160.4)">GND</text>
<text x="10.3" y="185.9">D</text>
<text x="408.2" y="185.9">D</text>
<text x="32.2" y="191.5">3V3_SENS</text>
<text x="33.5" y="188.9">SD_MOSI</text>
<text x="35.6" y="186.4">SD_CS</text>
<text x="34.5" y="194">SD_CLK</text>
<text x="37.7" y="196.5">GND</text>
<text x="33.5" y="199.1">SD_MISO</text>
<text x="35.6" y="204.2">SD_CD</text>
<text x="37.7" y="206.7">GND</text>
<text x="87.8" y="206.7">GND</text>
<text x="10.3" y="235.9">E</text>
<text x="408.3" y="235.9">E</text>
<text x="10.3" y="285.9">F</text>
<text x="35" y="286.9">1</text>
<text x="85" y="286.9">2</text>
<text x="135" y="286.9">3</text>
<text x="185" y="286.9">4</text>
<text x="235" y="286.9">5</text>
<text x="285" y="286.9">6</text>
<text x="335" y="286.9">7</text>
<text x="385" y="286.9">8</text>
<text x="408.3" y="285.9">F</text>
</g>
<g font-size="1.8" fill="#006464">
<text x="282.5" y="38.7">Power</text>
<text x="289.3" y="38.7">&amp;</text>
<text x="292.1" y="38.7">Solar</text>
<text x="298.2" y="38.7">MPPT</text>
<text x="44.5" y="49.1">J1</text>
<text x="49.8" y="51.7">VBUS</text>
<text x="50.9" y="56.7">CC1</text>
<text x="50.9" y="59.3">CC2</text>
<text x="51.8" y="64.4">D-</text>
<text x="51.8" y="66.9">D-</text>
<text x="51.8" y="69.4">D+</text>
<text x="51.8" y="72">D+</text>
<text x="109.2" y="66.9">C5</text>
<text x="114.3" y="66.9">100nF</text>
<text x="94" y="77.1">USBLC6-2SC6</text>
<text x="118" y="77.1">R1</text>
<text x="122.6" y="77.1">10k</text>
<text x="138.4" y="77.1">R2</text>
<text x="143" y="77.1">10k</text>
<text x="39" y="82.8" transform="rotate(-90 39 82.8)">SHIELD</text>
<text x="46.6" y="82.8" transform="rotate(-90 46.6 82.8)">GND</text>
<text x="49.6" y="79.6">SBU1</text>
<text x="49.6" y="82.1">SBU2</text>
<text x="67.2" y="87.2">R4</text>
<text x="71.5" y="87.2">5.1kR5</text>
<text x="79.2" y="87.2">5.1k</text>
<text x="38.1" y="92.3">USB4105-xx-A</text>
<text x="222.3" y="94.8">J3</text>
<text x="282.5" y="93.7">Cellular</text>
<text x="291.1" y="93.7">Modem</text>
<text x="298.9" y="93.7">(SIM7080G)</text>
<text x="119.4" y="99.9">C1</text>
<text x="124.5" y="99.9">10uF C2</text>
<text x="134.6" y="99.9">100nF</text>
<text x="163.1" y="105">EN</text>
<text x="176.1" y="105.8" transform="rotate(-90 176.1 105.8)">3V3</text>
<text x="182.3" y="107.5">RXD0</text>
<text x="182.6" y="105">TXD0</text>
<text x="218.1" y="105">UART0_DBG</text>
<text x="119.4" y="112.6">C3</text>
<text x="134.6" y="110.1">SW1</text>
<text x="163.1" y="110.1">IO0</text>
<text x="163.1" y="112.6">IO1</text>
<text x="182.9" y="110.1">IO17</text>
<text x="182.9" y="112.6">IO18</text>
<text x="132.8" y="115.2">RST</text>
<text x="163.1" y="115.2">IO2</text>
<text x="163.1" y="117.7">IO3</text>
<text x="179.6" y="115.2">USB_D-</text>
<text x="179.6" y="117.7">USB_D+</text>
<text x="163.1" y="120.2">IO4</text>
<text x="163.1" y="122.8">IO5</text>
<text x="163.1" y="125.3">IO6</text>
<text x="182.9" y="120.2">IO21</text>
<text x="182.9" y="122.8">IO35</text>
<text x="182.9" y="125.3">IO36</text>
<text x="139.7" y="127.9">C4</text>
<text x="163.1" y="127.9">IO7</text>
<text x="163.1" y="130.4">IO8</text>
<text x="182.9" y="127.9">IO37</text>
<text x="182.9" y="130.4">IO38</text>
<text x="163.1" y="132.9">IO9</text>
<text x="163.1" y="135.5">IO10</text>
<text x="182.9" y="132.9">IO39</text>
<text x="182.9" y="135.5">IO40</text>
<text x="142.2" y="140.6">SW2</text>
<text x="163.1" y="138">IO11</text>
<text x="163.1" y="140.6">IO12</text>
<text x="163.1" y="143.1">IO13</text>
<text x="182.9" y="138">IO41</text>
<text x="182.9" y="140.6">IO42</text>
<text x="182.9" y="143.1">IO45</text>
<text x="139.7" y="145.6">BOOT</text>
<text x="163.1" y="145.6">IO14</text>
<text x="163.1" y="148.2">IO15</text>
<text x="182.9" y="145.6">IO46</text>
<text x="182.9" y="148.2">IO47</text>
<text x="219.6" y="148.2">D1</text>
<text x="282.5" y="148.7">Sensors</text>
<text x="291.1" y="148.7">&amp;</text>
<text x="293.9" y="148.7">ADCs</text>
<text x="163.1" y="150.7">IO16</text>
<text x="176.1" y="151.9" transform="rotate(-90 176.1 151.9)">GND</text>
<text x="182.9" y="150.7">IO48</text>
<text x="217.8" y="153.3">GREEN</text>
<text x="34.2" y="160.9">R6</text>
<text x="38.8" y="160.9">10kR7</text>
<text x="46.4" y="160.9">10kR8</text>
<text x="54.1" y="160.9">10kR9</text>
<text x="61.7" y="160.9">10k</text>
<text x="71.1" y="160.9">C6</text>
<text x="76.2" y="160.9">10uF</text>
<text x="78.7" y="160.9">C7</text>
<text x="83.8" y="160.9">100nF</text>
<text x="160.6" y="158.3">ESP32-S3-WROOM-1-N16R8</text>
<text x="229.8" y="158.3">R3</text>
<text x="235" y="158.3">1k</text>
<text x="47.5" y="183.7">DAT2</text>
<text x="64.8" y="181.2">J2</text>
<text x="47.5" y="186.3">DAT3/CD</text>
<text x="47.5" y="188.8">CMD</text>
<text x="47.5" y="191.4">VDD</text>
<text x="47.5" y="193.9">CLK</text>
<text x="47.5" y="196.4">VSS</text>
<text x="222.1" y="193.9">H1</text>
<text x="232.3" y="193.9">H2</text>
<text x="242.5" y="193.9">H3</text>
<text x="252.6" y="193.9">H4</text>
<text x="47.5" y="199">DAT0</text>
<text x="47.5" y="201.5">DAT1</text>
<text x="219.5" y="199">M3_IP66</text>
<text x="229.6" y="199">M3_IP66</text>
<text x="239.8" y="199">M3_IP66</text>
<text x="249.9" y="199">M3_IP66</text>
<text x="47.5" y="204.1">DET_A</text>
<text x="47.5" y="206.6">DET_B</text>
<text x="48.3" y="209.1">DM3AT-SF-PEJM5</text>
<text x="75.2" y="206.6">SHIELD</text>
<text x="34.5" y="232">#FLG01</text>
<text x="47.2" y="232">#FLG02</text>
<text x="59.9" y="232">#FLG03</text>
<text x="33.3" y="237.1">PWR_FLAG</text>
<text x="46" y="237.1">PWR_FLAG</text>
<text x="58.7" y="237.1">PWR_FLAG</text>
</g>
<g font-size="1.8" fill="#a90000">
<text x="57.2" y="50.5">A4</text>
<text x="57.1" y="58.2">B5</text>
<text x="57.2" y="55.6">A5</text>
<text x="57.1" y="65.8">B7</text>
<text x="57.2" y="63.2">A7</text>
<text x="89.5" y="65.8">1</text>
<text x="93.7" y="62.9" transform="rotate(-90 93.7 62.9)">5</text>
<text x="97.1" y="65.8">6</text>
<text x="57.1" y="70.9">B6</text>
<text x="57.2" y="68.3">A6</text>
<text x="89.5" y="68.3">3</text>
<text x="97.1" y="68.3">4</text>
<text x="93.7" y="73.1" transform="rotate(-90 93.7 73.1)">2</text>
<text x="57.1" y="81">B8</text>
<text x="57.2" y="78.5">A8</text>
<text x="37.8" y="87.7" transform="rotate(-90 37.8 87.7)">S1</text>
<text x="45.5" y="87.6" transform="rotate(-90 45.5 87.6)">A1</text>
<text x="175" y="101" transform="rotate(-90 175 101)">2</text>
<text x="219.6" y="96.3">1</text>
<text x="219.6" y="98.8">2</text>
<text x="219.6" y="101.3">3</text>
<text x="160.6" y="103.9">3</text>
<text x="187.9" y="103.9">37</text>
<text x="187.9" y="106.4">36</text>
<text x="160" y="109">27</text>
<text x="160" y="111.5">39</text>
<text x="187.9" y="109">10</text>
<text x="187.9" y="111.5">11</text>
<text x="160" y="114">38</text>
<text x="160" y="116.6">15</text>
<text x="160.6" y="119.1">4</text>
<text x="187.9" y="114">13</text>
<text x="187.9" y="116.6">14</text>
<text x="187.9" y="119.1">23</text>
<text x="160.6" y="121.7">5</text>
<text x="160.6" y="124.2">6</text>
<text x="187.9" y="121.7">28</text>
<text x="187.9" y="124.2">29</text>
<text x="160" y="129.3">12</text>
<text x="160" y="131.8">17</text>
<text x="160.6" y="126.7">7</text>
<text x="187.9" y="126.7">30</text>
<text x="187.9" y="129.3">31</text>
<text x="187.9" y="131.8">32</text>
<text x="160" y="134.4">18</text>
<text x="160" y="136.9">19</text>
<text x="187.9" y="134.4">33</text>
<text x="187.9" y="136.9">34</text>
<text x="160" y="139.4">20</text>
<text x="160" y="142">21</text>
<text x="187.9" y="139.4">35</text>
<text x="187.9" y="142">26</text>
<text x="160" y="144.5">22</text>
<text x="160.6" y="147.1">8</text>
<text x="160.6" y="149.6">9</text>
<text x="187.9" y="144.5">16</text>
<text x="187.9" y="147.1">24</text>
<text x="187.9" y="149.6">25</text>
<text x="175" y="154.4" transform="rotate(-90 175 154.4)">1</text>
<text x="44.4" y="182.6">1</text>
<text x="44.4" y="185.2">2</text>
<text x="44.4" y="187.7">3</text>
<text x="44.4" y="190.2">4</text>
<text x="44.4" y="192.8">5</text>
<text x="44.4" y="195.3">6</text>
<text x="44.4" y="197.9">7</text>
<text x="43.8" y="202.9">10</text>
<text x="44.4" y="200.4">8</text>
<text x="44.4" y="205.5">9</text>
<text x="83.1" y="205.5">11</text>
</g>
<g font-size="1.8" fill="#725600">
<text x="282.5" y="83">File:</text>
<text x="287.8" y="83">power_solar.kicad_sch</text>
<text x="282.5" y="138">File:</text>
<text x="287.8" y="138">cellular_modem.kicad_sch</text>
<text x="282.5" y="193">File:</text>
<text x="287.8" y="193">sensors_adc.kicad_sch</text>
</g>
<g font-size="1.4" fill="#840000">
<text x="112.6" y="61.1" transform="rotate(-90 112.6 61.1)">VBUS_USB</text>
<text x="122.7" y="71.2" transform="rotate(-90 122.7 71.2)">3V3_SYS</text>
<text x="143" y="71.2" transform="rotate(-90 143 71.2)">3V3_SYS</text>
<text x="112.6" y="74.3" transform="rotate(-90 112.6 74.3)">GND</text>
<text x="71.9" y="81.4" transform="rotate(-90 71.9 81.4)">USB_CC1</text>
<text x="79.5" y="81.4" transform="rotate(-90 79.5 81.4)">USB_CC2</text>
<text x="143" y="89" transform="rotate(-90 143 89)">ESP_BOOT</text>
<text x="71.9" y="94.7" transform="rotate(-90 71.9 94.7)">GND</text>
<text x="79.5" y="94.7" transform="rotate(-90 79.5 94.7)">GND</text>
<text x="122.7" y="94.1" transform="rotate(-90 122.7 94.1)">3V3_SYS ESP_EN</text>
<text x="132.9" y="94.1" transform="rotate(-90 132.9 94.1)">3V3_SYS</text>
<text x="208.6" y="99.9">UART0_RXD</text>
<text x="208.8" y="97.3">UART0_TXD</text>
<text x="122.7" y="107.4" transform="rotate(-90 122.7 107.4)">GND</text>
<text x="122.7" y="106.8" transform="rotate(-90 122.7 106.8)">ESP_EN</text>
<text x="132.9" y="107.4" transform="rotate(-90 132.9 107.4)">GND</text>
<text x="213.9" y="102.4">GND</text>
<text x="122.5" y="112.6">ESP_EN</text>
<text x="140.8" y="112.6">GND</text>
<text x="122.7" y="120.1" transform="rotate(-90 122.7 120.1)">GND</text>
<text x="143" y="122" transform="rotate(-90 143 122)">ESP_BOOT</text>
<text x="143" y="135.3" transform="rotate(-90 143 135.3)">GND</text>
<text x="128.2" y="143">ESP_BOOT</text>
<text x="148.5" y="143">GND</text>
<text x="207.6" y="150.7">LED_SYS_K</text>
<text x="225.9" y="150.7">LED_SYS</text>
<text x="234.5" y="152.5" transform="rotate(-90 234.5 152.5)">LED_SYS_K</text>
<text x="234.5" y="165.8" transform="rotate(-90 234.5 165.8)">GND</text>
<text x="38.9" y="170" transform="rotate(-90 38.9 170)">SD_CS</text>
<text x="46.5" y="171.7" transform="rotate(-90 46.5 171.7)">SD_MOSI</text>
<text x="54.1" y="171.7" transform="rotate(-90 54.1 171.7)">SD_MISO</text>
<text x="61.8" y="170" transform="rotate(-90 61.8 170)">SD_CD</text>
<text x="74.5" y="168.3" transform="rotate(-90 74.5 168.3)">GND</text>
<text x="82.1" y="168.3" transform="rotate(-90 82.1 168.3)">GND</text>
<text x="224.3" y="200.1" transform="rotate(-90 224.3 200.1)">GND</text>
<text x="234.5" y="200.1" transform="rotate(-90 234.5 200.1)">GND</text>
<text x="244.6" y="200.1" transform="rotate(-90 244.6 200.1)">GND</text>
<text x="254.8" y="200.1" transform="rotate(-90 254.8 200.1)">GND</text>
<text x="38.9" y="238.2" transform="rotate(-90 38.9 238.2)">GND</text>
<text x="51.6" y="241.5" transform="rotate(-90 51.6 241.5)">3V3_SYS</text>
<text x="64.3" y="242.8" transform="rotate(-90 64.3 242.8)">VBUS_USB</text>
</g>
<g font-size="1.4" fill="#0000c2">
<text x="38.9" y="155.1" transform="rotate(-90 38.9 155.1)">3V3_SENS</text>
<text x="46.5" y="155.1" transform="rotate(-90 46.5 155.1)">3V3_SENS</text>
<text x="54.1" y="155.1" transform="rotate(-90 54.1 155.1)">3V3_SENS</text>
<text x="61.8" y="155.1" transform="rotate(-90 61.8 155.1)">3V3_SENS</text>
<text x="74.5" y="155.1" transform="rotate(-90 74.5 155.1)">3V3_SENS</text>
<text x="82.1" y="155.1" transform="rotate(-90 82.1 155.1)">3V3_SENS</text>
</g>
</svg>
